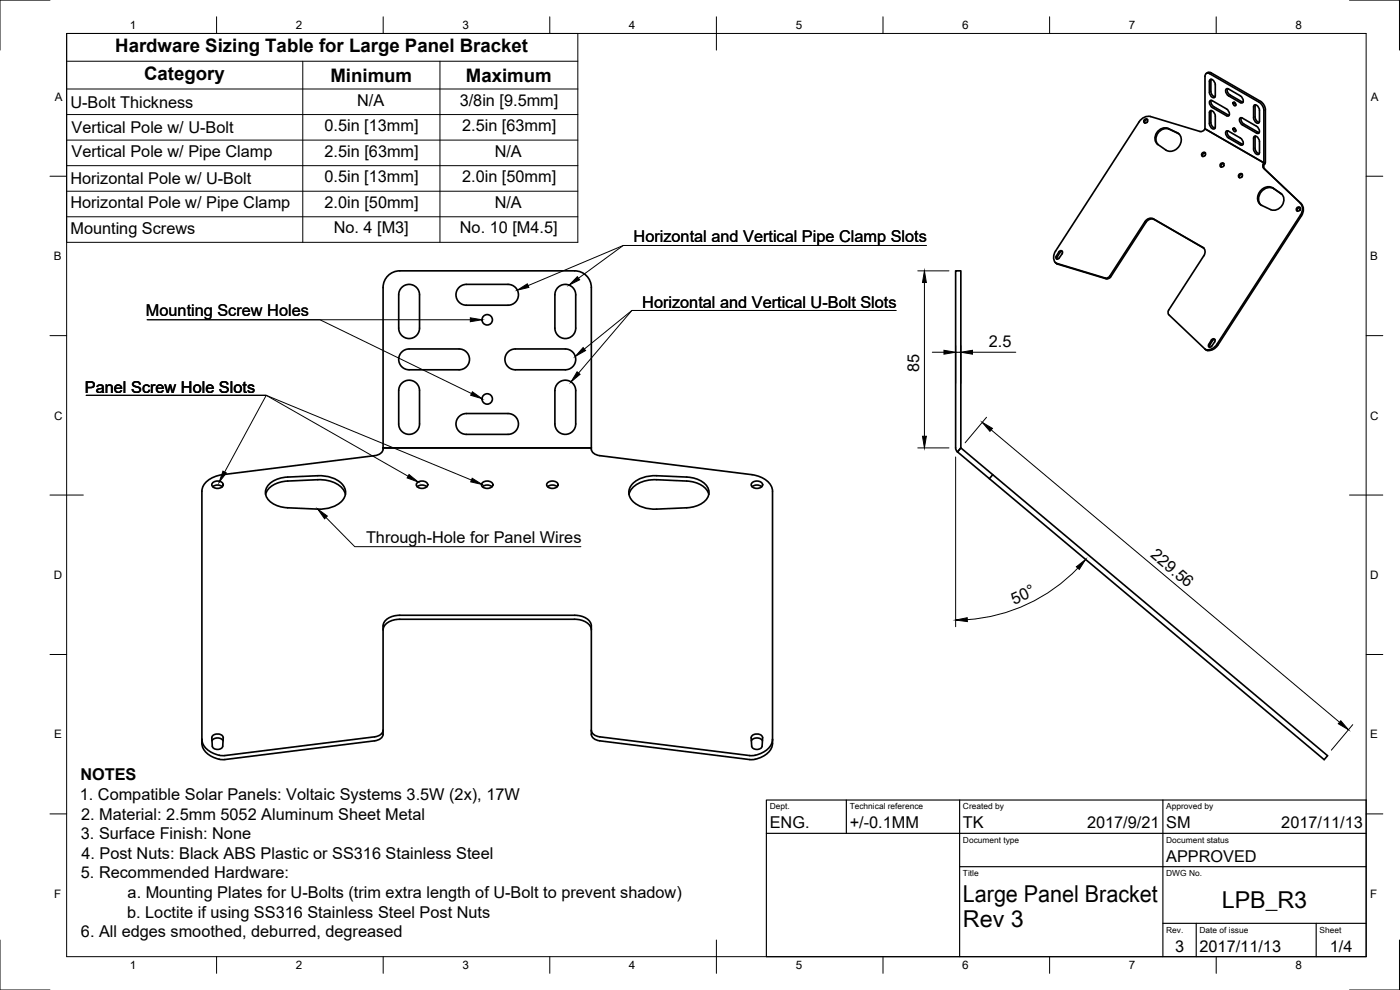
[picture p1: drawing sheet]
<svg xmlns="http://www.w3.org/2000/svg" width="420mm" height="297mm" viewBox="0 0 420 297" stroke-linecap="round" stroke-linejoin="round" font-family="sans-serif">
<!-- layer: Visible -->
<g fill="none" stroke="#000" stroke-width=".5">
<path d="M344.4 35.9l-.7 .3-.1 .7M347.5 39.3l1-.7a2.42 2.42 0 0 1 2.1-.1l2.7 1.3a3.1 3.1 0 0 1 1.2 3 3.1 3.1 0 0 1-2.2 2.4l-1.1 .2-.9-.2-2.8-1.9a2.67 2.67 0 0 1 0-4zM361.6 38.7l18 10.4M361.6 38.7v-15.8a.86 .86 0 0 1 .4-.9 .86 .86 0 0 1 1 .1l14.9 8.6 1 1 .4 1.4v15.8l.3 .2M361.6 38.7l-.1 .1a1.29 1.29 0 0 1-1.4 .6l-14.8-4.4-1.1-.1-1.5 .7-.8 .9-25.1 38.8a2.57 2.57 0 0 0 .3 3.7l14.6 4.4a1.28 1.28 0 0 0 1.4-.6l10.9-16.7a1.88 1.88 0 0 1 2.1-.5l14.9 8.6a1.73 1.73 0 0 1 .3 2.5l-10.5 16.3a1.14 1.14 0 0 0 0 1.5l10.8 10.2a2.72 2.72 0 0 0 3.6-1.4l25.1-38.8 .5-1.1 .1-1.1-.7-1.4M361.6 38.7l17.7 10.2-.1 .1a1.14 1.14 0 0 0 0 1.5l11.3 10.6M362 22l.7-.3 .8 .2 14.8 8.5 1 1.1 .5 1.4v15.7l-.2 .5M363.2 23.8l.9 .3 .6 1v4a1.07 1.07 0 0 1-1.2 0 1.07 1.07 0 0 1-.5-1.1v-3.6zM363.2 33.2l.9 .3 .6 1v3.9a1.07 1.07 0 0 1-1.2 .1 1.07 1.07 0 0 1-.5-1.1v-3.6zM363.2 30.2h.6l4.3 2.5 .8 1.2a.65 .65 0 0 1-.5 .9l-4.8-2.7-.6-1zM363.5 23.8l-.1 3.6a1.76 1.76 0 0 0 1.2 1.7M363.5 33.2l-.1 3.6a1.76 1.76 0 0 0 1.2 1.7"/>
<path d="M363.5 30.1a1.76 1.76 0 0 0 .8 1.9l4.6 2.6M368.1 39.3l.6 .1 3.5 2 .9 1.2a.65 .65 0 0 1-.5 1l-4.2-2.4-.5-1zM368.1 26.6l.6 .1 3.5 2.1 .9 1.1a.65 .65 0 0 1-.5 1l-4.2-2.4-.5-.9zM368.3 39.2a1.76 1.76 0 0 0 .8 2l3.9 2.1M368.3 26.6a1.76 1.76 0 0 0 .8 1.9l3.9 2.2M370.1 30.7l.6 .2 .2 .8-.7-.2zM370.1 38.5l.6 .1 .2 .8-.7-.1zM370.5 30.7l.4 .8M370.5 38.4l.4 .8M372.2 35.4h.7l4.2 2.5 .8 1.2a.65 .65 0 0 1-.5 .9l-4.8-2.7-.6-1zM372.5 35.3a1.76 1.76 0 0 0 .8 1.9l4.6 2.6M376.5 31.5l.9 .3 .5 .9v4a1.07 1.07 0 0 1-1.1 0 1.07 1.07 0 0 1-.5-1l-.1-3.6z"/>
<path d="M376.7 31.4v3.7a1.76 1.76 0 0 0 1.2 1.6M353.8 40.2l-2.9-1.4a3 3 0 0 0-3.3 1.1 3 3 0 0 0-.1 3.5M361.8 45.9l-.7 .3-.1 .7M367.3 49.1l-.7 .3-.1 .7M372.8 52.3l-.7 .3-.1 .7M376.5 40.9l.9 .3 .5 .9v4a1.07 1.07 0 0 1-1.1 0 1.07 1.07 0 0 1-.5-1l-.1-3.6zM376.7 40.8v3.7a1.76 1.76 0 0 0 1.2 1.6M378.3 57.2a2.88 2.88 0 0 1 3.7-.8l2.5 1.7a2.97 2.97 0 0 1 .2 3.6 2.97 2.97 0 0 1-3.4 1.2l-2.6-1.3a2.78 2.78 0 0 1-.4-4.4zM379.6 49.1l-.1 .2a1.14 1.14 0 0 0 0 1.4l11 10.4M384.7 58.3l-2.4-1.7a3.2 3.2 0 0 0-3.8 1 3.2 3.2 0 0 0-.1 3.9M317.9 75.4a.56 .56 0 0 1 .8-.1 .56 .56 0 0 1 0 .9l-1.1 1.5h-.5l-.1-.8zM318.8 75.5l-.7 .3-.9 1.4v.5"/>
<path d="M361.3 74.4l-14.9-8.5a1.96 1.96 0 0 0-2.5 .8l-10.5 16.3a1.29 1.29 0 0 1-1.4 .6l-14.6-4.4-.6-.3M361.3 74.4v.1M390.2 62.3l-.7 .3-.1 .8M390.5 61.1l.5 .9 .2 1.1-.6 1.6-25.1 38.8a2.6 2.6 0 0 1-3.8 1.3M120.8 86a3.1 3.1 0 0 1 3.3-.4 3.1 3.1 0 0 1 1.8 2.9v10a3.1 3.1 0 0 1-3.1 3.1 3.1 3.1 0 0 1-3.1-3.1v-10a3.1 3.1 0 0 1 1.1-2.5zM138 86l1.3-.6 .7-.1h12.5a3.1 3.1 0 0 1 3.1 3.2 3.1 3.1 0 0 1-3.1 3.1h-12.5a3.1 3.1 0 0 1-3-2.1 3.1 3.1 0 0 1 1-3.5zM167.7 86a3.1 3.1 0 0 1 3.3-.4 3.1 3.1 0 0 1 1.8 2.9v10a3.1 3.1 0 0 1-3.1 3.1 3.1 3.1 0 0 1-3.2-3.1v-10a3.1 3.1 0 0 1 1.2-2.5zM286.8 81.3h1.6v53.1l-1 1.2-.6-1.2zM120.8 105.4l1.3-.6 .7-.1h15a3.1 3.1 0 0 1 3.1 3.1 3.1 3.1 0 0 1-3.1 3.2h-15a3.1 3.1 0 0 1-3-2.1 3.1 3.1 0 0 1 1-3.5zM120.8 114.8a3.1 3.1 0 0 1 3.3-.4 3.1 3.1 0 0 1 1.8 2.8v10a3.1 3.1 0 0 1-3.1 3.1 3.1 3.1 0 0 1-3.1-3.1v-10a3.1 3.1 0 0 1 1.1-2.4zM152.7 105.4l1.2-.6 .8-.1h15a3.1 3.1 0 0 1 3.1 3.1 3.1 3.1 0 0 1-3.1 3.2h-15a3.1 3.1 0 0 1-3-2.1 3.1 3.1 0 0 1 1-3.5zM167.7 114.8a3.1 3.1 0 0 1 3.3-.4 3.1 3.1 0 0 1 1.8 2.8v10a3.1 3.1 0 0 1-3.1 3.1 3.1 3.1 0 0 1-3.2-3.1v-10a3.1 3.1 0 0 1 1.2-2.4z"/>
<path d="M363.7 101.8a.56 .56 0 0 1 .8 0 .56 .56 0 0 1 0 .8l-1.1 1.5h-.5l-.1-.7zM364.6 101.9l-.8 .4-.8 1.3v.6M137.5 125.2a3.1 3.1 0 0 1 2.5-1.1h12.5a3.1 3.1 0 0 1 3.1 3.1 3.1 3.1 0 0 1-3.1 3.1h-12.5a3.1 3.1 0 0 1-2.8-1.7 3.1 3.1 0 0 1 .3-3.4zM288.4 134.4l110 92.3-1 1.2-110-92.3zM63.8 146a2.31 2.31 0 0 1 2.9 0M63.9 144.8a1.98 1.98 0 0 1 3.1 .6 1.89 1.89 0 0 1-1.7 1.1 1.89 1.89 0 0 1-1.7-1.1zM79.7 148.3a6.1 6.1 0 0 1 5.5-3.9l10.2-.5a8.5 8.5 0 0 1 8 3.7l.3 .7M80.9 145.1a8.6 8.6 0 0 1 5.4-2l9.1-.4a8.5 8.5 0 0 1 8 3.7 4.1 4.1 0 0 1-2.7 5.3l-2.5 .8-1.9 .3-10-.4a6.9 6.9 0 0 1-6.6-3.9 3.4 3.4 0 0 1 1.2-3.4zM125.2 146a2.31 2.31 0 0 1 2.9 0M125.3 144.8a1.98 1.98 0 0 1 3.1 .6 1.89 1.89 0 0 1-1.7 1.1 1.89 1.89 0 0 1-1.8-1.1zM144.8 146a2.31 2.31 0 0 1 2.9 0M144.8 144.8a1.98 1.98 0 0 1 3.1 .6 1.89 1.89 0 0 1-1.7 1.1 1.89 1.89 0 0 1-1.7-1.1z"/>
<path d="M164.3 146a2.31 2.31 0 0 1 2.9 0M164.4 144.8a1.98 1.98 0 0 1 3.1 .6 1.89 1.89 0 0 1-1.7 1.1 1.89 1.89 0 0 1-1.7-1.1zM188.8 148.3a6.6 6.6 0 0 1 5.9-4.2l2.4-.2 9 .4a7.3 7.3 0 0 1 6.4 3.3l.2 .7M189.9 145.1a9.4 9.4 0 0 1 7.2-2.4l9 .4a6.9 6.9 0 0 1 6.6 3.9 4.4 4.4 0 0 1-3.5 4.7l-3.1 .7-9 .4a8.5 8.5 0 0 1-8.1-3.7 3.5 3.5 0 0 1 .9-4zM225.7 146a2.31 2.31 0 0 1 2.9 0M225.8 144.8a1.98 1.98 0 0 1 3.1 .6 1.89 1.89 0 0 1-1.7 1.1 1.89 1.89 0 0 1-1.8-1.1zM297.9 142.4l-1 1.2M120 184.6h52.5M120 184.6a4.9 4.9 0 0 0-5 2.6v33.1a2.5 2.5 0 0 1-2.6 2l-44.9 5.6a6.9 6.9 0 0 1-6.8-4.2l-.1-76.3a5.3 5.3 0 0 1 4.1-4.5l2-.5 45.7-5.7a2.5 2.5 0 0 0 2.6-2v-48.4a5 5 0 0 1 5-5h52.5a5 5 0 0 1 5 5v48.1h-62.5h62.5a2.27 2.27 0 0 0 2.5 2.3l45.7 5.7a6.9 6.9 0 0 1 6.1 4.3v76.3a6.1 6.1 0 0 1-6 4.9l-45.8-5.6a2.5 2.5 0 0 1-2.5-2v-32.5a4 4 0 0 0-4.1-3.1l-.9-.1M177.5 189a4 4 0 0 0-4.1-3.1l-53.4-.1a4.9 4.9 0 0 0-5 2.6v.6M115 219.1a2.5 2.5 0 0 1-2.6 2l-44.9 5.6a6.9 6.9 0 0 1-6.8-4.2l-.1-.7M177.5 219.1a2.5 2.5 0 0 0 2.5 2l45 5.6a6.9 6.9 0 0 0 6.8-4.2v-.7"/>
<path d="M63.6 221.4l.1 2.5a1.75 1.75 0 0 0 1.6 1 1.75 1.75 0 0 0 1.5-1l.2-2.5M63.6 221.4a1.86 1.86 0 0 1 1.7-1.2 1.86 1.86 0 0 1 1.7 1.2M63.6 222.2a2.09 2.09 0 0 1 3.3 0M225.4 221.4l.2 2.5a1.75 1.75 0 0 0 1.6 1 1.75 1.75 0 0 0 1.5-1l.2-2.5M225.4 221.4a1.86 1.86 0 0 1 1.8-1.2 1.86 1.86 0 0 1 1.7 1.2M225.5 222.2a2.09 2.09 0 0 1 3.3 0"/>
<circle cx="343.8" cy="36.2" r=".62"/>
<circle cx="361.2" cy="46.3" r=".62"/>
<circle cx="366.7" cy="49.5" r=".62"/>
<circle cx="372.2" cy="52.7" r=".62"/>
<circle cx="389.6" cy="62.7" r=".62"/>
<circle cx="146.2" cy="96" r="1.56"/>
<circle cx="146.2" cy="119.7" r="1.56"/>
</g>
<!-- layer: Border -->
<g fill="none" stroke="#000" stroke-width=".3">
<path d="M15 0h-15v15M20 10h390v277h-390zM65 5v5M115 5v5M165 5v5M215 5v10M265 5v5M315 5v5M365 5v5M405 0h15v15M15 52.9h5M410 52.9h5"/>
<path d="M15 100.7h5M410 100.7h5M15 148.5h10M405 148.5h10M15 196.4h5M410 196.4h5M15 244.2h5M410 244.2h5M0 282v15h15M65 287v5M115 287v5M165 287v5"/>
<path d="M215 282v10M265 287v5M315 287v5M365 287v5M420 282v15h-15"/>
</g>
<!-- layer: TitleBlock -->
<path d="M230 240h180v47h-180zM230 250h180M254 240v10M288 240v47M349 240v47M288 260h122M349 277h61M359 277v10M395 277v10" fill="none" stroke="#000" stroke-width=".35"/>
<!-- layer: BOM -->
<path d="M20 10h153.4v62.7h-153.4zM20 18.4h153.4M90.9 18.4v54.3M132 18.4v54.3M20 26.7h153.4M20 34.4h153.4M20 42h153.4M20 49.7h153.4M20 57.4h153.4M20 65h153.4" fill="none" stroke="#000" stroke-width=".3"/>
<!-- layer: Annotations -->
<path d="M141.2 95.4l3.5 .5-3.5 .6zM155.3 87.1l3-1.9 .4 1zM173.3 83l.7 .9-3.2 1.6zM141.8 117.6l2.9 2-3.4-1zM173.2 111.5l.9 .8-2.7 2.3zM175 104.3l.7 .9-3 1.7zM66.9 141.4l1 .5-2.1 2.8zM95.4 152.8l2.8 2-.8 .9zM122.8 142.4l2.7 2.2-3.3-1.2zM141.7 143.5l3 1.9-3.4-.8z" fill="#000" stroke="#000" stroke-width=".3"/>
<path d="M141.2 95.9h-97h51.8l45.5 22.2M173.6 83.5l13.4-9.8h91h-91l-28.5 12M25.9 118.6h54l-12.5 23M25.9 118.6h54l61.6 25.4M25.9 118.6h54l42.6 24.3M175.4 104.7l14.2-11.5h79.3h-79.3l-16 18.7M97.8 155.3l8.7 8.7h67.8" fill="none" stroke="#000" stroke-width=".3"/>
<!-- layer: Dimensions -->
<g fill="none" stroke="#000" stroke-width=".3">
<path d="M275.4 81.3h9.4M277.4 84.8v46.1M279.8 105.7h3.5M286.8 103.7v11.4M286.8 105.7h1.6M288.4 103.7v11.4M291.9 105.7h13M275.4 134.4h9.4M286.8 137.1v50.9M296.1 125.2l-6.5 7.7M297.5 129l104.5 87.7M323.5 170.5a50.9 50.9 0 0 1-33.2 15.4"/>
<path d="M406 217.4l-6.4 7.7"/>
</g>
<path d="M277.4 81.3l.6 3.5h-1.2zM283.3 105.1l3.5 .6-3.5 .6zM288.4 105.7l3.5-.6v1.2zM276.8 130.9h1.2l-.6 3.5zM294.8 126.7l3 1.8-.7 .9zM323 170.1l2.8-2.2-1.9 2.9zM286.8 186l3.5-.7v1.2zM402.4 216.3l2.3 2.7-3.1-1.8z" fill="#000" stroke="#000" stroke-width=".3"/>
<g font-size="7">
<text x="289" y="270.5">Large Panel Bracket</text>
<text x="366.7" y="272.5">LPB_R3</text>
<text x="289" y="278">Rev 3</text>
</g>
<g font-size="5.6">
<text x="34.6" y="15.7">Hardware Sizing Table for Large Panel Bracket</text>
<text x="43.2" y="24">Category</text>
<text x="99.2" y="24.5">Minimum</text>
<text x="139.8" y="24.5">Maximum</text>
</g>
<g font-size="4.9">
<text x="21.1" y="32.3">U-Bolt Thickness</text>
<text x="107.2" y="31.8">N/A</text>
<text x="138" y="31.8">3/8in [9.5mm]</text>
<text x="21.5" y="40">Vertical Pole w/ U-Bolt</text>
<text x="97.4" y="39.4">0.5in [13mm]</text>
<text x="138.7" y="39.4">2.5in [63mm]</text>
<text x="21.5" y="47.2">Vertical Pole w/ Pipe Clamp</text>
<text x="97.4" y="47.1">2.5in [63mm]</text>
<text x="148.5" y="47.1">N/A</text>
<text x="21.1" y="55.3">Horizontal Pole w/ U-Bolt</text>
<text x="97.4" y="54.7">0.5in [13mm]</text>
<text x="138.7" y="54.7">2.0in [50mm]</text>
<text x="21.1" y="62.5">Horizontal Pole w/ Pipe Clamp</text>
<text x="97.4" y="62.4">2.0in [50mm]</text>
<text x="148.5" y="62.4">N/A</text>
<text x="21.1" y="70.1">Mounting Screws</text>
<text x="100.1" y="70.1">No. 4 [M3]</text>
<text x="138" y="70.1">No. 10 [M4.5]</text>
<text x="190.1" y="72.7">Horizontal and Vertical Pipe Clamp Slots</text>
<text x="43.8" y="94.9">Mounting Screw Holes</text>
<text x="192.7" y="92.5">Horizontal and Vertical U-Bolt Slots</text>
<text x="296.8" y="104.1">2.5</text>
<text x="275.9" y="111.6" transform="rotate(-90 275.9 111.6)">85</text>
<text x="25.5" y="117.9">Panel Screw Hole Slots</text>
<text x="109.9" y="163">Through-Hole for Panel Wires</text>
<text x="345" y="166.9" transform="rotate(40 345 166.9)">229.56</text>
<text x="304.4" y="181.4" transform="rotate(-25 304.4 181.4)">50°</text>
<text x="24.1" y="234.2">NOTES</text>
<text x="23.9" y="240.1">1. Compatible Solar Panels: Voltaic Systems 3.5W (2x), 17W</text>
<text x="24.3" y="245.9">2. Material: 2.5mm 5052 Aluminum Sheet Metal</text>
<text x="24.3" y="251.8">3. Surface Finish: None</text>
<text x="231" y="248.5">ENG.</text>
<text x="255" y="248.5">+/-0.1MM</text>
<text x="289" y="248.5">TK</text>
<text x="326.2" y="248.5">2017/9/21</text>
<text x="350" y="248.5">SM</text>
<text x="384.5" y="248.5">2017/11/13</text>
<text x="24.4" y="257.7">4. Post Nuts: Black ABS Plastic or SS316 Stainless Steel</text>
<text x="24.3" y="263.6">5. Recommended Hardware:</text>
<text x="350" y="258.5">APPROVED</text>
<text x="38.3" y="269.5">a. Mounting Plates for U-Bolts (trim extra length of U-Bolt to prevent shadow)</text>
<text x="38.2" y="275.4">b. Loctite if using SS316 Stainless Steel Post Nuts</text>
<text x="24.3" y="281.2">6. All edges smoothed, deburred, degreased</text>
<text x="352.6" y="285.7">3</text>
<text x="360" y="285.5">2017/11/13</text>
<text x="399.1" y="285.6">1/4</text>
</g>
<g font-size="3.5">
<text x="39" y="8.8">1</text>
<text x="88.8" y="8.8">2</text>
<text x="138.8" y="8.8">3</text>
<text x="188.7" y="8.8">4</text>
<text x="238.8" y="8.8">5</text>
<text x="288.7" y="8.8">6</text>
<text x="338.8" y="8.8">7</text>
<text x="388.8" y="8.8">8</text>
<text x="16.4" y="30.2">A</text>
<text x="411.4" y="30.2">A</text>
<text x="16.2" y="78">B</text>
<text x="411.2" y="78">B</text>
<text x="16.2" y="125.9">C</text>
<text x="411.2" y="125.9">C</text>
<text x="16.2" y="173.7">D</text>
<text x="411.2" y="173.7">D</text>
<text x="16.2" y="221.5">E</text>
<text x="411.2" y="221.5">E</text>
<text x="16.2" y="269.4">F</text>
<text x="411.2" y="269.4">F</text>
<text x="39" y="290.8">1</text>
<text x="88.8" y="290.8">2</text>
<text x="138.8" y="290.8">3</text>
<text x="188.7" y="290.8">4</text>
<text x="238.8" y="290.8">5</text>
<text x="288.7" y="290.8">6</text>
<text x="338.8" y="290.8">7</text>
<text x="388.8" y="290.8">8</text>
</g>
<g font-size="2.5">
<text x="231" y="242.8">Dept.</text>
<text x="255" y="242.8">Technical reference</text>
<text x="289" y="242.8">Created by</text>
<text x="350" y="242.8">Approved by</text>
<text x="289" y="252.8">Document type</text>
<text x="350" y="252.8">Document status</text>
<text x="289" y="262.8">Title</text>
<text x="350" y="262.8">DWG No.</text>
<text x="350" y="279.8">Rev.</text>
<text x="360" y="279.8">Date of issue</text>
<text x="396" y="279.8">Sheet</text>
</g>
</svg>
